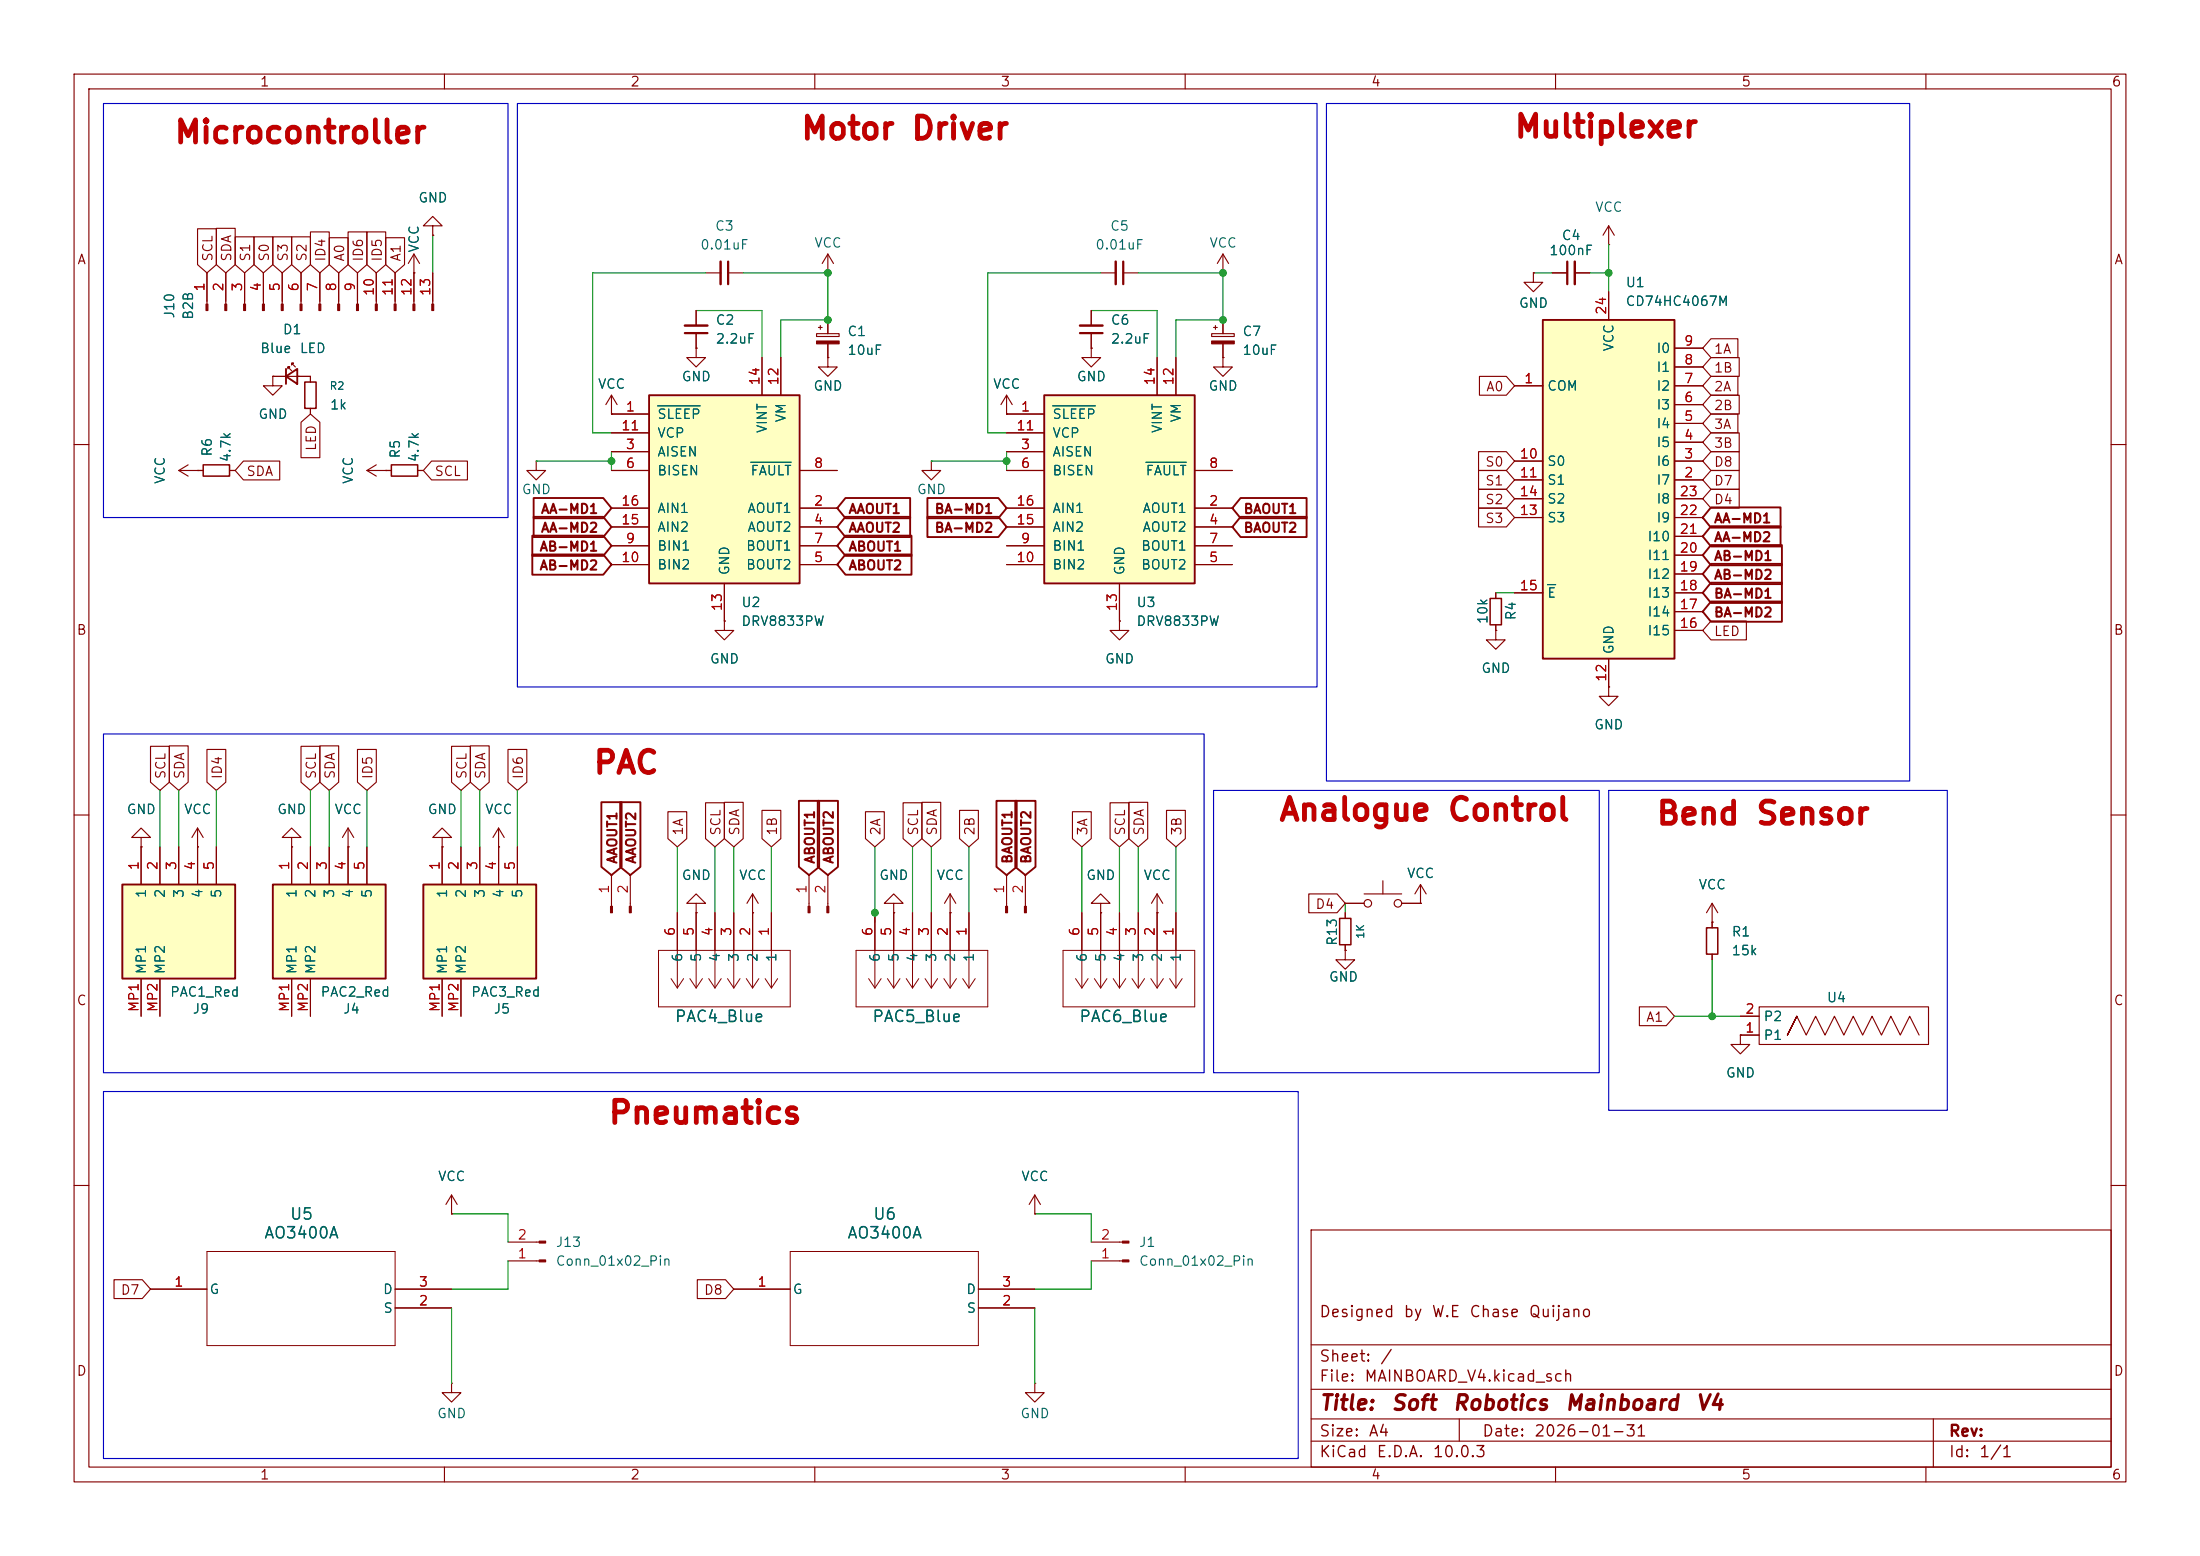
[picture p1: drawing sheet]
<svg xmlns="http://www.w3.org/2000/svg" width="297mm" height="210mm" viewBox="0 0 297 210" stroke-linecap="round" stroke-linejoin="round" font-family="sans-serif">
<g fill="none" stroke="#840000" stroke-width=".15">
<path d="M10 10h277v190h-277zM12 12h273v186h-273zM60 10v2M110 10v2M160 10v2M210 10v2M260 10v2M207 36.8v1.3h1.3l-1.3 1.3-1.3-1.3h1.3M207 36.8h.1M217.2 33h.1M217.2 30.5l-.8 1.3M217.2 30.5l.7 1.3"/>
<path d="M217.2 30.5v2.5M135.9 55.9h.1M135.9 53.3l-.8 1.3M135.9 53.3l.8 1.3M135.9 53.3v2.6M147.3 47v1.3h1.3l-1.3 1.2-1.3-1.2h1.3M147.3 47h.1M10 60h2M285 60h2M10 110h2M135.9 118.1v4.2M138.4 118.1v4.2"/>
<path d="M191.8 119.4l-.8 1.3M191.8 119.4l.7 1.3M191.8 119.4v2.5M285 110h2M91.4 123.2v5.1M94 123.2v5.1M96.5 123.2v5.1M99.1 123.2v5.1M101.6 123.2v5.1M104.1 123.2v5.1M118.1 123.2v5.1M120.6 121.9h1.3l-1.3-1.2-1.2 1.2h1.2v1.3"/>
<path d="M120.6 123.2h.1M120.6 123.2v5.1M123.2 123.2v5.1M125.7 123.2v5.1M128.3 123.2h.1M128.3 120.7l-.8 1.2M128.3 120.7l.7 1.2M128.3 120.7v7.6M130.8 123.2v5.1M148.6 121.9h1.3l-1.3-1.2-1.3 1.2h1.3v1.3M148.6 123.2h.1M156.2 123.2h.1"/>
<path d="M156.2 120.7l-.8 1.2M156.2 120.7l.8 1.2M156.2 120.7v2.5M181.6 123.2v.8M181.6 127.5v.8M191.8 121.9h.1M231.1 124.5h.1M231.1 121.9l-.7 1.3M231.1 121.9l.8 1.3M231.1 121.9v3.3M231.1 128.8v.7M234.9 139.7v1.3h1.3l-1.3 1.2-1.2-1.2h1.2"/>
<path d="M234.9 139.7h.1M234.9 139.7h2.6M234.9 137.2h2.6M237.5 135.9h22.8v5.1h-22.8zM241.3 139.7l1.3-2.5-1.3 2.5 1.3-2.5 1.2 2.5 1.3-2.5 1.3 2.5 1.2-2.5 1.3 2.5 1.3-2.5 1.3 2.5 1.2-2.5 1.3 2.5 1.3-2.5 1.2 2.5 1.3-2.5 1.3 2.5M10 160h2M68.6 170.2h4.2M68.6 167.6h4.2M177 166h108v32h-108zM285 160h2M60 198v2M110 198v2"/>
<path d="M160 198v2M177 194.5h108M177 191.5h108M177 187.5h108M177 181.5h108M197 191.5v3M210 198v2M260 198v2M261 191.5v6.5"/>
</g>
<path d="M180.8 124h1.6v3.5h-1.6zM230.4 125.2h1.5v3.6h-1.5z" fill="none" stroke="#840000" stroke-width=".2"/>
<g fill="#840000" stroke="#840000" stroke-width=".15">
<path d="M135.8 122.3h.2v.9h-.2z"/>
<path d="M138.3 122.3h.3v.9h-.3z"/>
<path d="M72.8 170.1h.9v.2h-.9z"/>
<path d="M72.8 167.5h.9v.3h-.9z"/>
</g>
<g fill="none" stroke="#840000" stroke-width=".14">
<path d="M88.9 128.3h17.8v7.6h-17.8zM90.6 132.1l.8 1.3M91.4 128.3v5.1M92.3 132.1l-.9 1.3M93.1 132.1l.9 1.3M94 128.3v5.1M94.8 132.1l-.8 1.3M95.7 132.1l.8 1.3M96.5 128.3v5.1M97.4 132.1l-.9 1.3M98.2 132.1l.9 1.3M99.1 128.3v5.1"/>
<path d="M99.9 132.1l-.8 1.3M100.8 132.1l.8 1.3M101.6 128.3v5.1M102.4 132.1l-.8 1.3M103.3 132.1l.8 1.3M104.1 128.3v5.1M105 132.1l-.9 1.3M115.6 128.3h17.7v7.6h-17.7zM117.3 132.1l.8 1.3M118.1 128.3v5.1M119 132.1l-.9 1.3M119.8 132.1l.8 1.3"/>
<path d="M120.6 128.3v5.1M121.5 132.1l-.9 1.3M122.3 132.1l.9 1.3M123.2 128.3v5.1M124 132.1l-.8 1.3M124.9 132.1l.8 1.3M125.7 128.3v5.1M126.6 132.1l-.9 1.3M127.4 132.1l.9 1.3M128.3 128.3v5.1M129.1 132.1l-.8 1.3M130 132.1l.8 1.3"/>
<path d="M130.8 128.3v5.1M131.7 132.1l-.9 1.3"/>
</g>
<path d="M208.3 43.2h17.8v45.7h-17.8z" fill="#ffffc2"/>
<path d="M38.6 50.8l1.5-1v2zM38.6 49.8v2M208.3 43.2h17.8v45.7h-17.8z" fill="none" stroke="#840000" stroke-width=".25"/>
<g fill="none" stroke="#840000" stroke-width=".15">
<path d="M27.9 36.8v4.2M30.5 36.8v4.2M33 36.8v4.2M35.6 36.8v4.2M38.1 36.8v4.2M40.6 36.8v4.2M43.2 36.8v4.2M45.7 36.8v4.2M48.3 36.8v4.2M50.8 36.8v4.2M53.3 36.8v4.2M55.9 36.8h.1"/>
<path d="M55.9 34.3v6.7M55.9 34.3l-.8 1.3M55.9 34.3l.7 1.3M58.4 36.8v4.2M209.5 36.8h2.1M212.6 36.8h2M217.2 39.4v3.8M36.8 50.8v1.3h1.3l-1.3 1.2-1.2-1.2h1.2M36.8 50.8h.1M36.8 50.8h5.1v.8M38.9 49.8v-.3h.2h-.2l.5 .5M39.4 49.3v-.3h.2h-.2l.5 .5"/>
<path d="M41.9 55.1v.8M82.5 55.9h.1M82.5 53.3v2.6M82.5 53.3l-.7 1.3M82.5 53.3l.8 1.3M204.5 52.1h3.8M226.1 52.1h3.8M226.1 59.7h3.8M226.1 57.2h3.8M226.1 54.6h3.8M226.1 49.5h3.8M226.1 47h3.8"/>
<path d="M204.5 64.8h3.8M204.5 62.2h3.8M204.5 69.9h3.8M204.5 67.3h3.8M226.1 64.8h3.8M226.1 62.2h3.8M226.1 69.9h3.8M226.1 67.3h3.8M226.1 77.5h3.8M226.1 74.9h3.8M226.1 72.4h3.8M204.5 80h3.8"/>
<path d="M217.2 88.9v3.8M226.1 80h3.8M226.1 85.1h3.8M226.1 82.6h3.8M47 114.3h.1M47 111.8l-.8 1.2M47 111.8l.8 1.2M47 111.8v2.5M82.5 118.1v4.2M85.1 118.1v4.2M109.2 118.1v4.2M111.8 118.1v4.2"/>
<path d="M94 121.9h1.2l-1.2-1.2-1.3 1.2h1.3v1.3M94 123.2h.1M101.6 123.2h.1M101.6 120.7l-.8 1.2M101.6 120.7l.8 1.2M101.6 120.7v2.5"/>
</g>
<path d="M208.9 78.9h1.1" fill="none" stroke="#006464" stroke-width=".15"/>
<g fill="#840000" stroke="#840000" stroke-width=".15">
<path d="M82.4 122.3h.3v.9h-.3z"/>
<path d="M85 122.3h.2v.9h-.2z"/>
<path d="M109.1 122.3h.2v.9h-.2z"/>
<path d="M111.6 122.3h.3v.9h-.3z"/>
<path d="M27.8 41h.3v.9h-.3z"/>
<path d="M30.4 41h.2v.9h-.2z"/>
<path d="M32.9 41h.2v.9h-.2z"/>
<path d="M35.4 41h.3v.9h-.3z"/>
<path d="M38 41h.2v.9h-.2z"/>
<path d="M40.5 41h.3v.9h-.3z"/>
<path d="M43.1 41h.2v.9h-.2z"/>
<path d="M45.6 41h.2v.9h-.2z"/>
<path d="M48.1 41h.3v.9h-.3z"/>
<path d="M50.7 41h.2v.9h-.2z"/>
<path d="M53.2 41h.3v.9h-.3z"/>
<path d="M55.8 41h.2v.9h-.2z"/>
<path d="M58.3 41h.2v.9h-.2z"/>
</g>
<path d="M41.1 51.6h1.6v3.5h-1.6z" fill="none" stroke="#840000" stroke-width=".2"/>
<path d="M211.6 35.3v3.1" fill="none" stroke="#840000" stroke-width=".3"/>
<path d="M212.6 35.3v3.1" fill="none" stroke="#840000" stroke-width=".33"/>
<path d="M87.6 53.3h20.3v25.4h-20.3z" fill="#ffffc2"/>
<path d="M87.6 53.3h20.3v25.4h-20.3z" fill="none" stroke="#840000" stroke-width=".25"/>
<g fill="none" stroke="#840000" stroke-width=".15">
<path d="M58.4 30.5h1.3l-1.3-1.3-1.3 1.3h1.3v1.3M58.4 31.8h.1M95.2 36.8h2.1M98.3 36.8h2M82.5 55.9h5.1M82.5 58.4h5.1M94 47v1.3h1.2l-1.2 1.2-1.3-1.2h1.3M94 47h.1M94 41.9v2M94 45v2M102.9 48.3v5M105.4 48.3v5"/>
<path d="M49.5 63.5h2.6M49.5 63.5l1.3 .8M50.8 62.7l-1.3 .8M52.1 63.5h.1M72.4 62.2v1.3h1.3l-1.3 1.3-1.3-1.3h1.3M72.4 62.2h.1M82.5 68.6h5.1M82.5 61h5.1M82.5 71.1h5.1M82.5 76.2h5.1M82.5 63.5h5.1M82.5 73.7h5.1"/>
<path d="M97.8 78.7v5.1M107.9 68.6h5.1M107.9 71.1h5.1M107.9 76.2h5.1M107.9 63.5h5.1M107.9 73.7h5.1M125.7 62.2v1.3h1.3l-1.3 1.3-1.2-1.3h1.2M125.7 62.2h.1M97.8 83.8v1.3h1.3l-1.3 1.3-1.3-1.3h1.3M97.8 83.8h.1M19 113h1.3l-1.3-1.2-1.2 1.2h1.2v1.3M19 114.3h.1"/>
<path d="M26.7 114.3h.1M26.7 111.8l-.8 1.2M26.7 111.8l.7 1.2M26.7 111.8v2.5M39.4 113h1.2l-1.2-1.2-1.3 1.2h1.3v1.3M39.4 114.3h.1M99.1 174h7.6M132.1 174h7.6M132.1 176.5h7.6M139.7 163.8h.1M139.7 161.3l-.8 1.3M139.7 161.3l.8 1.3"/>
<path d="M139.7 161.3v2.5"/>
</g>
<path d="M88.8 54.8h5.7M101.4 62.4h5.4" fill="none" stroke="#006464" stroke-width=".15"/>
<path d="M106.7 168.9h25.4v12.7h-25.4z" fill="none" stroke="#840000" stroke-width=".14"/>
<path d="M98.3 35.3v3.1M92.5 45h3" fill="none" stroke="#840000" stroke-width=".3"/>
<path d="M97.3 35.3v3.1M92.5 43.9h3" fill="none" stroke="#840000" stroke-width=".33"/>
<path d="M16.5 119.4h15.2v12.7h-15.2z" fill="#ffffc2"/>
<path d="M16.5 119.4h15.2v12.7h-15.2z" fill="none" stroke="#840000" stroke-width=".25"/>
<path d="M19 114.3v5.1M21.6 114.3v5.1M24.1 114.3v5.1M26.7 114.3v5.1M29.2 114.3v5.1M19 132.1v5.1M21.6 132.1v5.1" fill="none" stroke="#840000" stroke-width=".15"/>
<path d="M36.8 119.4h15.3v12.7h-15.3z" fill="#ffffc2"/>
<path d="M36.8 119.4h15.3v12.7h-15.3z" fill="none" stroke="#840000" stroke-width=".25"/>
<g fill="none" stroke="#840000" stroke-width=".15">
<path d="M165.1 36.8h.1M165.1 34.3l-.8 1.3M165.1 34.3l.8 1.3M165.1 34.3v2.5M163.6 45h3v.4h-3zM163.8 44.2h.5M164.1 43.9v.6M165.1 48.3v1.2h1.3l-1.3 1.3-1.3-1.3h1.3M165.1 48.3h.1M165.1 43.2v1.8M165.1 46.4v1.9M24.1 63.5h3.3"/>
<path d="M24.1 63.5l1.3 .8M25.4 62.7l-1.3 .8M26.7 63.5h.1M31 63.5h.7M52.1 63.5h.7M56.4 63.5h.7M151.1 83.8v1.3h1.3l-1.3 1.3-1.2-1.3h1.2M151.1 83.8h.1M39.4 114.3v5.1M41.9 114.3v5.1M44.4 114.3v5.1M47 114.3v5.1"/>
<path d="M49.5 114.3v5.1M39.4 132.1v5.1M41.9 132.1v5.1"/>
</g>
<path d="M27.4 62.7h3.6v1.6h-3.6zM52.8 62.7h3.6v1.6h-3.6z" fill="none" stroke="#840000" stroke-width=".2"/>
<path d="M163.6 46h3v.4h-3z" fill="#840000" stroke="#840000" stroke-width=".15"/>
<path d="M141 53.3h20.3v25.4h-20.3z" fill="#ffffc2"/>
<path d="M141 53.3h20.3v25.4h-20.3z" fill="none" stroke="#840000" stroke-width=".25"/>
<g fill="none" stroke="#840000" stroke-width=".15">
<path d="M135.9 55.9h5.1M135.9 58.4h5.1M156.2 48.3v5M158.7 48.3v5M135.9 68.6h5.1M135.9 61h5.1M135.9 71.1h5.1M135.9 76.2h5.1M135.9 63.5h5.1M135.9 73.7h5.1M151.1 78.7v5.1M161.3 68.6h5.1"/>
<path d="M161.3 71.1h5.1M161.3 76.2h5.1M161.3 63.5h5.1M161.3 73.7h5.1M59.7 113h1.3l-1.3-1.2-1.3 1.2h1.3v1.3M59.7 114.3h.1M146 123.2v5.1M148.6 123.2v5.1M151.1 123.2v5.1M153.7 123.2v5.1M156.2 123.2v5.1M158.7 123.2v5.1"/>
<path d="M147.3 170.2h4.2M147.3 167.6h4.2M139.7 186.7v1.3h1.3l-1.3 1.2-1.3-1.2h1.3M139.7 186.7h.1"/>
</g>
<path d="M142.1 54.8h5.8M154.7 62.4h5.4" fill="none" stroke="#006464" stroke-width=".15"/>
<g fill="#840000" stroke="#840000" stroke-width=".15">
<path d="M151.5 170.1h.9v.2h-.9z"/>
<path d="M151.5 167.5h.9v.3h-.9z"/>
</g>
<g fill="none" stroke="#840000" stroke-width=".14">
<path d="M143.5 128.3h17.8v7.6h-17.8zM145.2 132.1l.8 1.3M146 128.3v5.1M146.9 132.1l-.9 1.3M147.7 132.1l.9 1.3M148.6 128.3v5.1M149.4 132.1l-.8 1.3M150.3 132.1l.8 1.3M151.1 128.3v5.1M152 132.1l-.9 1.3M152.8 132.1l.9 1.3M153.7 128.3v5.1"/>
<path d="M154.5 132.1l-.8 1.3M155.4 132.1l.8 1.3M156.2 128.3v5.1M157.1 132.1l-.9 1.3M157.9 132.1l.8 1.3M158.7 128.3v5.1M159.6 132.1l-.9 1.3"/>
</g>
<path d="M57.1 119.4h15.3v12.7h-15.3z" fill="#ffffc2"/>
<g fill="none" stroke="#840000" stroke-width=".25">
<path d="M71.9 74.8h9.5l1.1 1.4-1.1 1.4h-9.5zM71.9 72.3h9.5l1.1 1.4-1.1 1.3h-9.5zM72 67.2h9.4l1.1 1.4-1.1 1.3h-9.4zM72 69.8h9.4l1.1 1.3-1.1 1.4h-9.4zM114.1 74.8h9v2.8h-9l-1.1-1.4zM114.1 67.2h8.8v2.7h-8.8l-1.1-1.3zM114.1 72.3h9v2.7h-9l-1.1-1.3zM114.1 69.8h8.8v2.7h-8.8l-1.1-1.4zM125.2 69.8h9.6l1.1 1.3-1.1 1.4h-9.6zM125.2 67.2h9.6l1.1 1.4-1.1 1.3h-9.6zM167.5 67.2h8.9v2.7h-8.9l-1.1-1.3zM167.5 69.8h8.9v2.7h-8.9l-1.1-1.4z"/>
<path d="M231 71h9.4v2.8h-9.4l-1.1-1.4zM231 78.6h9.6v2.8h-9.6l-1.1-1.4zM231 68.5h9.4v2.7h-9.4l-1.1-1.3zM231 76.1h9.6v2.7h-9.6l-1.1-1.3zM231 73.6h9.6v2.7h-9.6l-1.1-1.4zM231 81.2h9.6v2.7h-9.6l-1.1-1.3zM57.1 119.4h15.3v12.7h-15.3zM81.2 108.3h2.7v8.7l-1.4 1.1-1.3-1.1zM83.7 108.3h2.8v8.7l-1.4 1.1-1.4-1.1zM107.9 108.1h2.7v8.9l-1.4 1.1-1.3-1.1zM110.4 108.1h2.7v8.9l-1.3 1.1-1.4-1.1zM134.5 108.1h2.8v8.9l-1.4 1.1-1.4-1.1z"/>
<path d="M137.1 108.1h2.7v8.9l-1.4 1.1-1.3-1.1z"/>
</g>
<g fill="none" stroke="#840000" stroke-width=".15">
<path d="M26.7 30.9h2.5v4.8l-1.3 1.1-1.2-1.1zM27.9 36.8v3.8M29.2 30.8h2.6v4.9l-1.3 1.1-1.3-1.1zM30.5 36.8v3.8M31.7 32h2.6v3.7l-1.3 1.1-1.3-1.1zM33 36.8v3.8M34.3 32h2.5v3.7l-1.2 1.1-1.3-1.1zM35.6 36.8v3.8M36.8 32h2.6v3.7l-1.3 1.1-1.3-1.1zM38.1 36.8v3.8M39.4 32h2.5v3.7l-1.3 1.1-1.2-1.1zM40.6 36.8v3.8"/>
<path d="M41.9 31.3h2.6v4.4l-1.3 1.1-1.3-1.1zM43.2 36.8v3.8M44.4 32.1h2.6v3.6l-1.3 1.1-1.3-1.1zM45.7 36.8v3.8M47 31.3h2.5v4.4l-1.2 1.1-1.3-1.1zM48.3 36.8v3.8M49.5 31.3h2.6v4.4l-1.3 1.1-1.3-1.1zM50.8 36.8v3.8M52.1 32.1h2.5v3.6l-1.3 1.1-1.2-1.1zM53.3 36.8v3.8M55.9 36.8h.1M55.9 36.8v3.8"/>
<path d="M58.4 31.8h.1M58.4 36.8v3.8M111.8 36.8h.1M111.8 34.3l-.8 1.3M111.8 34.3l.7 1.3M111.8 34.3v2.5M148.6 36.8h2M151.6 36.8h2.1M207 36.8h.1M209.5 36.8h2.1M212.6 36.8h2M217.2 39.4v3.8"/>
<path d="M36.8 50.8h.1M36.8 50.8h1.8M40.1 50.8h1.8v.8M40.6 57l1.3-1.1 1.3 1.1v4.8h-2.6zM41.9 55.1v.8M82.5 55.9h.1M82.5 55.9h5.1M82.5 58.4h5.1M94 47h.1M94 41.9v2M94 45v2M102.9 48.3v5"/>
<path d="M105.4 48.3v5M110.2 45h3.1v.4h-3.1zM110.5 44.2h.5M110.7 43.9v.6M111.8 48.3v1.2h1.2l-1.2 1.3-1.3-1.3h1.3M111.8 48.3h.1M111.8 43.2v1.8M111.8 46.4v1.9M135.9 55.9h.1M135.9 55.9h5.1M135.9 58.4h5.1M147.3 47h.1"/>
<path d="M147.3 41.9v2M147.3 45v2M156.2 48.3v5M158.7 48.3v5M165.1 48.3h.1M165.1 43.2v1.8M165.1 46.4v1.9M199.7 50.8h3.7l1.1 1.3-1.1 1.2h-3.7zM204.5 52.1h3.8M226.1 52.1h3.8M226.1 59.7h3.8M226.1 57.2h3.8"/>
<path d="M226.1 54.6h3.8M226.1 49.5h3.8M226.1 47h3.8M231 58.4h3.8v2.6h-3.8l-1.1-1.3zM231 55.9h3.6v2.5h-3.6l-1.1-1.2zM231 53.3h3.8v2.6h-3.8l-1.1-1.3zM231 50.8h3.6v2.5h-3.6l-1.1-1.2zM231 45.7h3.6v2.6h-3.6l-1.1-1.3zM231 48.3h3.8v2.5h-3.8l-1.1-1.3zM26.7 63.5h.1M26.7 63.5h.7M31 63.5h.7"/>
<path d="M32.9 62.2h4.9v2.6h-4.9l-1.2-1.3zM52.1 63.5h.1M52.1 63.5h.7M56.4 63.5h.7M58.3 62.2h4.8v2.6h-4.8l-1.2-1.3zM82.5 68.6h5.1M82.5 61h5.1M82.5 71.1h5.1M82.5 76.2h5.1M82.5 63.5h5.1M82.5 73.7h5.1M97.8 78.7v5.1"/>
<path d="M107.9 68.6h5.1M107.9 71.1h5.1M107.9 76.2h5.1M107.9 63.5h5.1M107.9 73.7h5.1M135.9 68.6h5.1M135.9 61h5.1M135.9 71.1h5.1M135.9 76.2h5.1M135.9 63.5h5.1M135.9 73.7h5.1M151.1 78.7v5.1"/>
<path d="M161.3 68.6h5.1M161.3 71.1h5.1M161.3 76.2h5.1M161.3 63.5h5.1M161.3 73.7h5.1M199.6 68.6h3.8l1.1 1.3-1.1 1.2h-3.8zM199.6 63.5h3.8l1.1 1.3-1.1 1.2h-3.8zM199.6 66h3.8l1.1 1.3-1.1 1.3h-3.8zM199.6 61h3.8l1.1 1.2-1.1 1.3h-3.8zM204.5 64.8h3.8M204.5 62.2h3.8M204.5 69.9h3.8"/>
<path d="M204.5 67.3h3.8M226.1 64.8h3.8M226.1 62.2h3.8M226.1 69.9h3.8M226.1 67.3h3.8M226.1 77.5h3.8M226.1 74.9h3.8M226.1 72.4h3.8M231 61h3.8v2.5h-3.8l-1.1-1.3zM231 66h3.8v2.6h-3.8l-1.1-1.3zM231 63.5h3.8v2.5h-3.8l-1.1-1.2zM97.8 83.8h.1"/>
<path d="M151.1 83.8h.1M201.9 85.1v1.3h1.3l-1.3 1.2-1.2-1.2h1.2M201.9 85.1h.1M201.9 80v.8M201.9 84.3v.8M204.5 80h3.8M217.2 92.7v1.3h1.2l-1.2 1.3-1.3-1.3h1.3M217.2 92.7h.1M217.2 88.9v3.8M226.1 80h3.8M226.1 85.1h3.8M226.1 82.6h3.8"/>
<path d="M231 83.8h4.8v2.6h-4.8l-1.1-1.3zM19 114.3h.1M19 114.3v5.1M20.3 100.7h2.6v4.9l-1.3 1.1-1.3-1.1zM21.6 114.3v5.1M22.9 100.7h2.5v4.9l-1.3 1.1-1.2-1.1zM24.1 114.3v5.1M26.7 114.3h.1M26.7 114.3v5.1M27.9 101.2h2.6v4.4l-1.3 1.1-1.3-1.1zM29.2 114.3v5.1M39.4 114.3h.1"/>
<path d="M39.4 114.3v5.1M40.6 100.7h2.6v4.9l-1.3 1.1-1.3-1.1zM41.9 114.3v5.1M43.2 100.7h2.5v4.9l-1.3 1.1-1.2-1.1zM44.4 114.3v5.1M47 114.3h.1M47 114.3v5.1M48.3 101.2h2.5v4.4l-1.3 1.1-1.2-1.1zM49.5 114.3v5.1M59.7 114.3h.1M59.7 114.3v5.1M61 100.7h2.5v4.9l-1.3 1.1-1.2-1.1z"/>
<path d="M62.2 114.3v5.1M63.5 100.7h2.5v4.9l-1.2 1.1-1.3-1.1zM64.8 114.3v5.1M67.3 114.3h.1M67.3 111.8v7.6M67.3 111.8l-.8 1.2M67.3 111.8l.8 1.2M68.6 101.2h2.5v4.4l-1.3 1.1-1.2-1.1zM69.8 114.3v5.1M90.2 109.6h2.5v3.6l-1.3 1.1-1.2-1.1zM95.2 108.3h2.6v4.9l-1.3 1.1-1.3-1.1zM97.8 108.3h2.5v4.9l-1.2 1.1-1.3-1.1z"/>
<path d="M102.9 109.4h2.5v3.8l-1.3 1.1-1.2-1.1zM116.8 109.6h2.6v3.6l-1.3 1.1-1.3-1.1zM121.9 108.3h2.6v4.9l-1.3 1.1-1.3-1.1zM124.5 108.3h2.5v4.9l-1.3 1.1-1.2-1.1zM129.5 109.4h2.6v3.8l-1.3 1.1-1.3-1.1zM144.8 109.6h2.5v3.6l-1.3 1.1-1.2-1.1zM149.9 108.3h2.5v4.9l-1.3 1.1-1.2-1.1zM152.4 108.3h2.5v4.9l-1.2 1.1-1.3-1.1zM157.5 109.4h2.5v3.8l-1.3 1.1-1.2-1.1zM186.7 118.9v1.8M19 132.1v5.1M21.6 132.1v5.1"/>
<path d="M39.4 132.1v5.1M41.9 132.1v5.1M59.7 132.1v5.1M62.2 132.1v5.1M91.4 123.2v5.1M94 123.2h.1M94 123.2v5.1M96.5 123.2v5.1M99.1 123.2v5.1M101.6 123.2h.1M101.6 123.2v5.1M104.1 123.2v5.1"/>
<path d="M118.1 123.2v5.1M120.6 123.2h.1M120.6 123.2v5.1M123.2 123.2v5.1M125.7 123.2v5.1M128.3 123.2h.1M128.3 123.2v5.1M130.8 123.2v5.1M146 123.2v5.1M148.6 123.2h.1M148.6 123.2v5.1M151.1 123.2v5.1"/>
<path d="M153.7 123.2v5.1M156.2 123.2h.1M156.2 123.2v5.1M158.7 123.2v5.1M176.7 120.6h3.8l1.1 1.3-1.1 1.3h-3.8zM181.6 128.3v1.2h1.3l-1.3 1.3-1.3-1.3h1.3M181.6 128.3h.1M181.6 121.9h2.5M181.6 123.2v.8M181.6 127.5v.8M184.1 120.7h5.1M189.2 121.9h2.6"/>
<path d="M191.8 121.9h.1M221.3 135.9h3.6l1.2 1.3-1.2 1.2h-3.6zM231.1 124.5h.1M231.1 124.5v.7M231.1 128.8v.7M234.9 139.7h.1M234.9 139.7h2.6M234.9 137.2h2.6M15.4 172.7h3.8l1.1 1.3-1.1 1.3h-3.8zM20.3 174h7.6M53.3 174h7.7M53.3 176.5h7.7"/>
<path d="M61 163.8h.1M61 161.3l-.8 1.3M61 161.3l.7 1.3M61 161.3v2.5M94.1 172.7h3.8l1.2 1.3-1.2 1.3h-3.8zM99.1 174h7.6M132.1 174h7.6M132.1 176.5h7.6M139.7 163.8h.1M61 186.7v1.3h1.2l-1.2 1.2-1.3-1.2h1.3M61 186.7h.1"/>
<circle cx="184.7" cy="121.9" r=".51"/>
<circle cx="188.7" cy="121.9" r=".51"/>
</g>
<path d="M151.6 35.3v3.1M145.8 45h3" fill="none" stroke="#840000" stroke-width=".3"/>
<path d="M150.6 35.3v3.1M145.8 43.9h3" fill="none" stroke="#840000" stroke-width=".33"/>
<path d="M27.9 168.9h25.4v12.7h-25.4z" fill="none" stroke="#840000" stroke-width=".14"/>
<path d="M201.2 80.8h1.5v3.5h-1.5z" fill="none" stroke="#840000" stroke-width=".2"/>
<path d="M110.2 46h3.1v.4h-3.1z" fill="#840000" stroke="#840000" stroke-width=".15"/>
<g fill="none" stroke="#009600" stroke-width=".15">
<path d="M58.4 31.8v5M95.2 36.8h-15.2v21.6h2.5M100.3 36.8h11.5v6.4h-6.4v5.1M148.6 36.8h-15.3v21.6h2.6M153.7 36.8h11.4v6.4h-6.4v5.1M207 36.8h2.5M214.6 36.8h2.6M217.2 33v6.4M94 41.9h8.9v6.4M147.3 41.9h8.9v6.4M72.4 62.2h10.1M82.5 61v2.5"/>
<path d="M125.7 62.2h10.2M135.9 61v2.5M201.9 80h2.6M21.6 106.7v7.6M24.1 106.7v7.6M29.2 106.7v7.6M41.9 106.7v7.6M44.4 106.7v7.6M49.5 106.7v7.6M62.2 106.7v7.6M64.8 106.7v7.6M69.8 106.7v7.6"/>
<path d="M91.4 114.3v8.9M96.5 114.3v8.9M99.1 114.3v8.9M104.1 114.3v8.9M118.1 114.3v10.2M123.2 114.3v8.9M125.7 114.3v8.9M130.8 114.3v8.9M146 114.3v8.9M151.1 114.3v8.9M153.7 114.3v8.9M158.7 114.3v8.9"/>
<path d="M181.6 121.9v1.3M226.1 137.2h8.8M231.1 129.5v7.7M61 163.8h7.6v3.8M61 176.5v10.2M68.6 170.2v3.8h-7.6M139.7 163.8h7.6v3.8M139.7 176.5v10.2M147.3 170.2v3.8h-7.6"/>
</g>
<path d="M14 14h54.6v55.9h-54.6zM69.8 14h108v78.7h-108zM179.1 14h78.7v91.4h-78.7zM14 99.1h148.6v45.7h-148.6zM163.8 106.7h52.1v38.1h-52.1zM217.2 106.7h45.7v43.2h-45.7zM14 147.3h161.3v49.6h-161.3z" fill="none" stroke="#0000c2" stroke-width=".15"/>
<path d="M88.8 54.8h5.7M142.1 54.8h5.8M101.4 62.4h5.4M154.7 62.4h5.4M208.9 78.9h1.1" fill="none" stroke="#006464" stroke-width=".15"/>
<g fill="#009600" stroke="#009600" stroke-width=".14">
<circle cx="165.1" cy="36.8" r=".46"/>
<circle cx="165.1" cy="43.2" r=".46"/>
<circle cx="217.2" cy="36.8" r=".46"/>
<circle cx="82.5" cy="62.2" r=".46"/>
<circle cx="111.8" cy="36.8" r=".46"/>
<circle cx="135.9" cy="62.2" r=".46"/>
<circle cx="111.8" cy="43.2" r=".46"/>
<circle cx="118.1" cy="123.2" r=".46"/>
<circle cx="231.1" cy="137.2" r=".46"/>
</g>
<g font-size="3" fill="#c20000">
<text x="23.4" y="20.1">Microcontroller</text>
<text x="108" y="19.6">Motor Driver</text>
<text x="204.3" y="19.3">Multiplexer</text>
<text x="80" y="105.2">PAC</text>
<text x="172.5" y="111.5">Analogue Control</text>
<text x="223.4" y="112">Bend Sensor</text>
<text x="82" y="152.4">Pneumatics</text>
</g>
<g font-size="2" fill="#840000">
<text x="178" y="190.8">Title:</text>
<text x="187.7" y="190.8">Soft</text>
<text x="196" y="190.8">Robotics</text>
<text x="211.2" y="190.8">Mainboard</text>
<text x="228.8" y="190.8">V4</text>
</g>
<g font-size="1.5" fill="#006464">
<text x="91" y="138.3">PAC4_Blue</text>
<text x="117.7" y="138.3">PAC5_Blue</text>
<text x="145.6" y="138.3">PAC6_Blue</text>
<text x="35.6" y="167.5">AO3400A</text>
<text x="39" y="165">U5</text>
<text x="114.3" y="167.5">AO3400A</text>
<text x="117.8" y="165">U6</text>
</g>
<g font-size="1.5" fill="#840000">
<text x="178" y="178.2">Designed</text>
<text x="189.4" y="178.2">by</text>
<text x="193.2" y="178.2">W.E</text>
<text x="198.3" y="178.2">Chase</text>
<text x="206.3" y="178.2">Quijano</text>
<text x="178" y="184.2">Sheet:</text>
<text x="186.2" y="184.2">/</text>
<text x="178" y="186.9">File:</text>
<text x="184.1" y="186.9">MAINBOARD_V4.kicad_sch</text>
<text x="178" y="197.1">KiCad</text>
<text x="178" y="194.3">Size:</text>
<text x="184.7" y="194.3">A4</text>
<text x="185.7" y="197.1">E.D.A.</text>
<text x="193.3" y="197.1">10.0.3</text>
<text x="200" y="194.3">Date:</text>
<text x="207" y="194.3">2026-01-31</text>
<text x="263" y="194.3">Rev:</text>
<text x="263" y="197.1">Id:</text>
<text x="267.1" y="197.1">1/1</text>
</g>
<g font-size="1.3" fill="#840000">
<text x="35" y="12">1</text>
<text x="85" y="12">2</text>
<text x="135" y="12">3</text>
<text x="185" y="12">4</text>
<text x="235" y="12">5</text>
<text x="285" y="12">6</text>
<text x="10.3" y="36">A</text>
<text x="29" y="35.4" transform="rotate(-90 29 35.4)">SCL</text>
<text x="31.5" y="35.4" transform="rotate(-90 31.5 35.4)">SDA</text>
<text x="34.1" y="35.4" transform="rotate(-90 34.1 35.4)">S1</text>
<text x="36.6" y="35.4" transform="rotate(-90 36.6 35.4)">S0</text>
<text x="39.2" y="35.4" transform="rotate(-90 39.2 35.4)">S3</text>
<text x="41.7" y="35.4" transform="rotate(-90 41.7 35.4)">S2</text>
<text x="44.2" y="35.4" transform="rotate(-90 44.2 35.4)">ID4</text>
<text x="46.8" y="35.4" transform="rotate(-90 46.8 35.4)">A0</text>
<text x="49.3" y="35.4" transform="rotate(-90 49.3 35.4)">ID6</text>
<text x="51.9" y="35.4" transform="rotate(-90 51.9 35.4)">ID5</text>
<text x="54.4" y="35.4" transform="rotate(-90 54.4 35.4)">A1</text>
<text x="285.3" y="36">A</text>
<text x="200.5" y="53.1">A0</text>
<text x="231.3" y="53.1">2A</text>
<text x="231.3" y="48.1">1A</text>
<text x="231.3" y="50.6">1B</text>
<text x="231.3" y="58.2">3A</text>
<text x="231.3" y="55.7">2B</text>
<text x="33.2" y="64.6">SDA</text>
<text x="43" y="61" transform="rotate(-90 43 61)">LED</text>
<text x="58.6" y="64.6">SCL</text>
<text x="200.4" y="65.8">S1</text>
<text x="200.4" y="63.3">S0</text>
<text x="231.3" y="60.8">3B</text>
<text x="231.3" y="63.3">D8</text>
<text x="231.3" y="65.8">D7</text>
<text x="72.9" y="69.6">AA-MD1</text>
<text x="114.5" y="69.6">AAOUT1</text>
<text x="126.1" y="69.6">BA-MD1</text>
<text x="167.8" y="69.6">BAOUT1</text>
<text x="200.4" y="70.9">S3</text>
<text x="200.4" y="68.4">S2</text>
<text x="231.3" y="68.4">D4</text>
<text x="231.3" y="70.9">AA-MD1</text>
<text x="72.8" y="77.3">AB-MD2</text>
<text x="72.8" y="74.7">AB-MD1</text>
<text x="72.9" y="72.2">AA-MD2</text>
<text x="114.5" y="77.3">ABOUT2</text>
<text x="114.5" y="74.7">ABOUT1</text>
<text x="114.5" y="72.2">AAOUT2</text>
<text x="126.1" y="72.2">BA-MD2</text>
<text x="167.8" y="72.2">BAOUT2</text>
<text x="231.3" y="73.5">AA-MD2</text>
<text x="231.3" y="76">AB-MD1</text>
<text x="231.3" y="81.1">BA-MD1</text>
<text x="231.3" y="83.6">BA-MD2</text>
<text x="231.3" y="78.5">AB-MD2</text>
<text x="10.3" y="86">B</text>
<text x="231.3" y="86.2">LED</text>
<text x="285.3" y="86">B</text>
<text x="22.7" y="105.3" transform="rotate(-90 22.7 105.3)">SCL</text>
<text x="25.2" y="105.3" transform="rotate(-90 25.2 105.3)">SDA</text>
<text x="30.3" y="105.3" transform="rotate(-90 30.3 105.3)">ID4</text>
<text x="43" y="105.3" transform="rotate(-90 43 105.3)">SCL</text>
<text x="45.5" y="105.3" transform="rotate(-90 45.5 105.3)">SDA</text>
<text x="50.6" y="105.3" transform="rotate(-90 50.6 105.3)">ID5</text>
<text x="63.3" y="105.3" transform="rotate(-90 63.3 105.3)">SCL</text>
<text x="65.8" y="105.3" transform="rotate(-90 65.8 105.3)">SDA</text>
<text x="70.9" y="105.3" transform="rotate(-90 70.9 105.3)">ID6</text>
<text x="92.5" y="112.9" transform="rotate(-90 92.5 112.9)">1A</text>
<text x="97.6" y="112.9" transform="rotate(-90 97.6 112.9)">SCL</text>
<text x="100.1" y="112.9" transform="rotate(-90 100.1 112.9)">SDA</text>
<text x="105.2" y="112.9" transform="rotate(-90 105.2 112.9)">1B</text>
<text x="119.2" y="112.9" transform="rotate(-90 119.2 112.9)">2A</text>
<text x="124.3" y="112.9" transform="rotate(-90 124.3 112.9)">SCL</text>
<text x="126.8" y="112.9" transform="rotate(-90 126.8 112.9)">SDA</text>
<text x="131.9" y="112.9" transform="rotate(-90 131.9 112.9)">2B</text>
<text x="147.1" y="112.9" transform="rotate(-90 147.1 112.9)">3A</text>
<text x="152.2" y="112.9" transform="rotate(-90 152.2 112.9)">SCL</text>
<text x="154.7" y="112.9" transform="rotate(-90 154.7 112.9)">SDA</text>
<text x="159.8" y="112.9" transform="rotate(-90 159.8 112.9)">3B</text>
<text x="83.6" y="116.7" transform="rotate(-90 83.6 116.7)">AAOUT1</text>
<text x="86.2" y="116.7" transform="rotate(-90 86.2 116.7)">AAOUT2</text>
<text x="110.3" y="116.7" transform="rotate(-90 110.3 116.7)">ABOUT1</text>
<text x="112.8" y="116.7" transform="rotate(-90 112.8 116.7)">ABOUT2</text>
<text x="137" y="116.7" transform="rotate(-90 137 116.7)">BAOUT1</text>
<text x="139.5" y="116.7" transform="rotate(-90 139.5 116.7)">BAOUT2</text>
<text x="177.5" y="123">D4</text>
<text x="10.3" y="136">C</text>
<text x="285.3" y="136">C</text>
<text x="222.1" y="138.2">A1</text>
<text x="16.2" y="175.1">D7</text>
<text x="94.9" y="175.1">D8</text>
<text x="10.3" y="186">D</text>
<text x="285.3" y="186">D</text>
<text x="35" y="200">1</text>
<text x="85" y="200">2</text>
<text x="135" y="200">3</text>
<text x="185" y="200">4</text>
<text x="235" y="200">5</text>
<text x="285" y="200">6</text>
</g>
<g font-size="1.3" fill="#006464">
<text x="56.4" y="27.6">GND</text>
<text x="215.3" y="28.9">VCC</text>
<text x="56.9" y="34.2" transform="rotate(-90 56.9 34.2)">VCC</text>
<text x="94.4" y="34">0.01uF</text>
<text x="96.4" y="31.5">C3</text>
<text x="109.8" y="33.7">VCC</text>
<text x="147.8" y="34">0.01uF</text>
<text x="149.8" y="31.5">C5</text>
<text x="163.2" y="33.7">VCC</text>
<text x="209.1" y="34.8">100nF</text>
<text x="210.7" y="32.7">C4</text>
<text x="205" y="41.9">GND</text>
<text x="219.4" y="41.6">CD74HC4067M</text>
<text x="219.4" y="39.1">U1</text>
<text x="23.8" y="43.1" transform="rotate(-90 23.8 43.1)">J10</text>
<text x="26.4" y="43.3" transform="rotate(-90 26.4 43.3)">B2B</text>
<text x="35" y="48">Blue</text>
<text x="38.1" y="45.4">D1</text>
<text x="40.4" y="48">LED</text>
<text x="96.5" y="44.1">C2</text>
<text x="96.5" y="46.7">2.2uF</text>
<text x="114.3" y="45.7">C1</text>
<text x="149.9" y="44.1">C6</text>
<text x="149.9" y="46.7">2.2uF</text>
<text x="167.6" y="45.7">C7</text>
<text x="218.1" y="47.5" transform="rotate(-90 218.1 47.5)">VCC</text>
<text x="223.5" y="48">I0</text>
<text x="80.6" y="52.8">VCC</text>
<text x="91.9" y="51.8">GND</text>
<text x="109.7" y="53">GND</text>
<text x="114.3" y="48.2">10uF</text>
<text x="134" y="52.8">VCC</text>
<text x="145.3" y="51.8">GND</text>
<text x="163.1" y="53">GND</text>
<text x="167.6" y="48.2">10uF</text>
<text x="208.8" y="53">COM</text>
<text x="223.5" y="53">I2</text>
<text x="223.5" y="50.5">I1</text>
<text x="34.8" y="56.9">GND</text>
<text x="44.5" y="55.6">1k</text>
<text x="88.6" y="56.9">SLEEP</text>
<text x="88.6" y="59.4">VCP</text>
<text x="103.8" y="58.6" transform="rotate(-90 103.8 58.6)">VINT</text>
<text x="106.4" y="57.1" transform="rotate(-90 106.4 57.1)">VM</text>
<text x="142" y="56.9">SLEEP</text>
<text x="142" y="59.4">VCP</text>
<text x="157.2" y="58.6" transform="rotate(-90 157.2 58.6)">VINT</text>
<text x="159.7" y="57.1" transform="rotate(-90 159.7 57.1)">VM</text>
<text x="223.5" y="58.1">I4</text>
<text x="223.5" y="55.6">I3</text>
<text x="22.6" y="65.4" transform="rotate(-90 22.6 65.4)">VCC</text>
<text x="28.9" y="61.7" transform="rotate(-90 28.9 61.7)">R6</text>
<text x="31.5" y="62.5" transform="rotate(-90 31.5 62.5)">4.7k</text>
<text x="48" y="65.4" transform="rotate(-90 48 65.4)">VCC</text>
<text x="54.3" y="62" transform="rotate(-90 54.3 62)">R5</text>
<text x="56.9" y="62.5" transform="rotate(-90 56.9 62.5)">4.7k</text>
<text x="88.6" y="61.9">AISEN</text>
<text x="88.6" y="64.5">BISEN</text>
<text x="101.2" y="64.5">FAULT</text>
<text x="142" y="61.9">AISEN</text>
<text x="142" y="64.5">BISEN</text>
<text x="154.6" y="64.5">FAULT</text>
<text x="208.8" y="63.2">S0</text>
<text x="208.8" y="65.7">S1</text>
<text x="223.5" y="65.7">I7</text>
<text x="223.5" y="63.2">I6</text>
<text x="223.5" y="60.7">I5</text>
<text x="70.4" y="67">GND</text>
<text x="88.6" y="69.6">AIN1</text>
<text x="100.8" y="69.6">AOUT1</text>
<text x="123.7" y="67">GND</text>
<text x="142" y="69.6">AIN1</text>
<text x="154.1" y="69.6">AOUT1</text>
<text x="208.8" y="70.8">S3</text>
<text x="208.8" y="68.3">S2</text>
<text x="223.5" y="70.8">I9</text>
<text x="223.5" y="68.3">I8</text>
<text x="88.6" y="74.6">BIN1</text>
<text x="88.6" y="77.2">BIN2</text>
<text x="88.6" y="72.1">AIN2</text>
<text x="98.8" y="77.7" transform="rotate(-90 98.8 77.7)">GND</text>
<text x="100.6" y="77.2">BOUT2</text>
<text x="100.6" y="74.6">BOUT1</text>
<text x="100.8" y="72.1">AOUT2</text>
<text x="142" y="74.6">BIN1</text>
<text x="142" y="77.2">BIN2</text>
<text x="142" y="72.1">AIN2</text>
<text x="152.1" y="77.7" transform="rotate(-90 152.1 77.7)">GND</text>
<text x="154" y="77.2">BOUT2</text>
<text x="154" y="74.6">BOUT1</text>
<text x="154.1" y="72.1">AOUT2</text>
<text x="222.3" y="75.9">I11</text>
<text x="222.3" y="73.4">I10</text>
<text x="100" y="82.3">U2</text>
<text x="153.3" y="82.3">U3</text>
<text x="204.9" y="83.8" transform="rotate(-90 204.9 83.8)">R4</text>
<text x="208.8" y="81">E</text>
<text x="222.3" y="83.5">I14</text>
<text x="222.3" y="81">I13</text>
<text x="222.3" y="78.4">I12</text>
<text x="95.8" y="89.9">GND</text>
<text x="100" y="84.8">DRV8833PW</text>
<text x="149.1" y="89.9">GND</text>
<text x="153.3" y="84.8">DRV8833PW</text>
<text x="201.1" y="84.3" transform="rotate(-90 201.1 84.3)">10k</text>
<text x="218.1" y="88.4" transform="rotate(-90 218.1 88.4)">GND</text>
<text x="222.3" y="86.1">I15</text>
<text x="199.9" y="91.1">GND</text>
<text x="215.1" y="98.8">GND</text>
<text x="17" y="110.2">GND</text>
<text x="24.8" y="110.2">VCC</text>
<text x="37.3" y="110.2">GND</text>
<text x="45.1" y="110.2">VCC</text>
<text x="57.7" y="110.2">GND</text>
<text x="65.4" y="110.2">VCC</text>
<text x="91.9" y="119.1">GND</text>
<text x="99.7" y="119.1">VCC</text>
<text x="118.6" y="119.1">GND</text>
<text x="126.4" y="119.1">VCC</text>
<text x="146.6" y="119.1">GND</text>
<text x="154.3" y="119.1">VCC</text>
<text x="189.9" y="118.8">VCC</text>
<text x="20" y="121.3" transform="rotate(-90 20 121.3)">1</text>
<text x="22.6" y="121.3" transform="rotate(-90 22.6 121.3)">2</text>
<text x="25.1" y="121.3" transform="rotate(-90 25.1 121.3)">3</text>
<text x="27.6" y="121.3" transform="rotate(-90 27.6 121.3)">4</text>
<text x="30.2" y="121.3" transform="rotate(-90 30.2 121.3)">5</text>
<text x="40.3" y="121.3" transform="rotate(-90 40.3 121.3)">1</text>
<text x="42.9" y="121.3" transform="rotate(-90 42.9 121.3)">2</text>
<text x="45.4" y="121.3" transform="rotate(-90 45.4 121.3)">3</text>
<text x="48" y="121.3" transform="rotate(-90 48 121.3)">4</text>
<text x="50.5" y="121.3" transform="rotate(-90 50.5 121.3)">5</text>
<text x="60.7" y="121.3" transform="rotate(-90 60.7 121.3)">1</text>
<text x="63.2" y="121.3" transform="rotate(-90 63.2 121.3)">2</text>
<text x="65.7" y="121.3" transform="rotate(-90 65.7 121.3)">3</text>
<text x="68.3" y="121.3" transform="rotate(-90 68.3 121.3)">4</text>
<text x="70.8" y="121.3" transform="rotate(-90 70.8 121.3)">5</text>
<text x="229.2" y="120.4">VCC</text>
<text x="20" y="131.6" transform="rotate(-90 20 131.6)">MP1</text>
<text x="22.6" y="131.6" transform="rotate(-90 22.6 131.6)">MP2</text>
<text x="40.3" y="131.6" transform="rotate(-90 40.3 131.6)">MP1</text>
<text x="42.9" y="131.6" transform="rotate(-90 42.9 131.6)">MP2</text>
<text x="60.7" y="131.6" transform="rotate(-90 60.7 131.6)">MP1</text>
<text x="63.2" y="131.6" transform="rotate(-90 63.2 131.6)">MP2</text>
<text x="92.4" y="129.9" transform="rotate(-90 92.4 129.9)">6</text>
<text x="95" y="129.9" transform="rotate(-90 95 129.9)">5</text>
<text x="97.5" y="129.9" transform="rotate(-90 97.5 129.9)">4</text>
<text x="100" y="129.9" transform="rotate(-90 100 129.9)">3</text>
<text x="102.6" y="129.9" transform="rotate(-90 102.6 129.9)">2</text>
<text x="105.1" y="129.9" transform="rotate(-90 105.1 129.9)">1</text>
<text x="119.1" y="129.9" transform="rotate(-90 119.1 129.9)">6</text>
<text x="121.6" y="129.9" transform="rotate(-90 121.6 129.9)">5</text>
<text x="124.2" y="129.9" transform="rotate(-90 124.2 129.9)">4</text>
<text x="126.7" y="129.9" transform="rotate(-90 126.7 129.9)">3</text>
<text x="129.2" y="129.9" transform="rotate(-90 129.2 129.9)">2</text>
<text x="131.8" y="129.9" transform="rotate(-90 131.8 129.9)">1</text>
<text x="147" y="129.9" transform="rotate(-90 147 129.9)">6</text>
<text x="149.6" y="129.9" transform="rotate(-90 149.6 129.9)">5</text>
<text x="152.1" y="129.9" transform="rotate(-90 152.1 129.9)">4</text>
<text x="154.6" y="129.9" transform="rotate(-90 154.6 129.9)">3</text>
<text x="157.2" y="129.9" transform="rotate(-90 157.2 129.9)">2</text>
<text x="159.7" y="129.9" transform="rotate(-90 159.7 129.9)">1</text>
<text x="180.8" y="127.8" transform="rotate(-90 180.8 127.8)">R13</text>
<text x="233.7" y="126.7">R1</text>
<text x="233.7" y="129.2">15k</text>
<text x="22.9" y="134.8">PAC1_Red</text>
<text x="25.9" y="137.1">J9</text>
<text x="43.2" y="134.8">PAC2_Red</text>
<text x="46.2" y="137.1">J4</text>
<text x="63.5" y="134.8">PAC3_Red</text>
<text x="66.6" y="137.1">J5</text>
<text x="179.3" y="132.8">GND</text>
<text x="246.5" y="135.6">U4</text>
<text x="238" y="140.7">P1</text>
<text x="238" y="138.1">P2</text>
<text x="232.9" y="145.8">GND</text>
<text x="59" y="159.7">VCC</text>
<text x="137.8" y="159.7">VCC</text>
<text x="74.9" y="171.2">Conn_01x02_Pin</text>
<text x="74.9" y="168.6">J13</text>
<text x="153.7" y="168.6">J1</text>
<text x="153.7" y="171.2">Conn_01x02_Pin</text>
<text x="28.2" y="175">G</text>
<text x="51.6" y="175">D</text>
<text x="51.7" y="177.5">S</text>
<text x="106.9" y="175">G</text>
<text x="130.4" y="175">D</text>
<text x="130.4" y="177.5">S</text>
<text x="58.9" y="191.7">GND</text>
<text x="137.7" y="191.7">GND</text>
</g>
<g font-size="1.3" fill="#a90000">
<text x="27.9" y="39.4" transform="rotate(-90 27.9 39.4)">1</text>
<text x="30.5" y="39.4" transform="rotate(-90 30.5 39.4)">2</text>
<text x="33" y="39.4" transform="rotate(-90 33 39.4)">3</text>
<text x="35.5" y="39.4" transform="rotate(-90 35.5 39.4)">4</text>
<text x="38.1" y="39.4" transform="rotate(-90 38.1 39.4)">5</text>
<text x="40.6" y="39.4" transform="rotate(-90 40.6 39.4)">6</text>
<text x="43.2" y="39.4" transform="rotate(-90 43.2 39.4)">7</text>
<text x="45.7" y="39.4" transform="rotate(-90 45.7 39.4)">8</text>
<text x="48.2" y="39.4" transform="rotate(-90 48.2 39.4)">9</text>
<text x="50.8" y="40" transform="rotate(-90 50.8 40)">10</text>
<text x="53.3" y="40" transform="rotate(-90 53.3 40)">11</text>
<text x="55.9" y="40" transform="rotate(-90 55.9 40)">12</text>
<text x="58.4" y="40" transform="rotate(-90 58.4 40)">13</text>
<text x="217.1" y="42.6" transform="rotate(-90 217.1 42.6)">24</text>
<text x="227.3" y="47">9</text>
<text x="102.8" y="52.1" transform="rotate(-90 102.8 52.1)">14</text>
<text x="105.4" y="52.1" transform="rotate(-90 105.4 52.1)">12</text>
<text x="156.2" y="52.1" transform="rotate(-90 156.2 52.1)">14</text>
<text x="158.7" y="52.1" transform="rotate(-90 158.7 52.1)">12</text>
<text x="205.7" y="52">1</text>
<text x="227.3" y="52">7</text>
<text x="227.3" y="49.5">8</text>
<text x="83.8" y="58.4">11</text>
<text x="84.4" y="55.9">1</text>
<text x="137.1" y="58.4">11</text>
<text x="137.7" y="55.9">1</text>
<text x="227.3" y="59.7">4</text>
<text x="227.3" y="57.1">5</text>
<text x="227.3" y="54.6">6</text>
<text x="84.4" y="60.9">3</text>
<text x="84.4" y="63.5">6</text>
<text x="109.8" y="63.5">8</text>
<text x="137.7" y="60.9">3</text>
<text x="137.7" y="63.5">6</text>
<text x="163.1" y="63.5">8</text>
<text x="205.1" y="62.2">10</text>
<text x="205.1" y="64.7">11</text>
<text x="227.3" y="64.7">2</text>
<text x="227.3" y="62.2">3</text>
<text x="83.8" y="71.1">15</text>
<text x="83.8" y="68.6">16</text>
<text x="109.8" y="68.6">2</text>
<text x="109.8" y="71.1">4</text>
<text x="137.1" y="71.1">15</text>
<text x="137.1" y="68.6">16</text>
<text x="163.1" y="68.6">2</text>
<text x="163.1" y="71.1">4</text>
<text x="205.1" y="69.8">13</text>
<text x="205.1" y="67.3">14</text>
<text x="226.7" y="69.8">22</text>
<text x="226.7" y="67.3">23</text>
<text x="83.8" y="76.2">10</text>
<text x="84.4" y="73.6">9</text>
<text x="109.8" y="76.2">5</text>
<text x="109.8" y="73.6">7</text>
<text x="137.1" y="76.2">10</text>
<text x="137.7" y="73.6">9</text>
<text x="163.1" y="76.2">5</text>
<text x="163.1" y="73.6">7</text>
<text x="226.7" y="77.4">19</text>
<text x="226.7" y="74.9">20</text>
<text x="226.7" y="72.4">21</text>
<text x="97.8" y="82.6" transform="rotate(-90 97.8 82.6)">13</text>
<text x="151.1" y="82.6" transform="rotate(-90 151.1 82.6)">13</text>
<text x="205.1" y="80">15</text>
<text x="226.7" y="82.5">17</text>
<text x="226.7" y="80">18</text>
<text x="226.7" y="85.1">16</text>
<text x="217.1" y="92.1" transform="rotate(-90 217.1 92.1)">12</text>
<text x="19" y="117.5" transform="rotate(-90 19 117.5)">1</text>
<text x="21.6" y="117.5" transform="rotate(-90 21.6 117.5)">2</text>
<text x="24.1" y="117.5" transform="rotate(-90 24.1 117.5)">3</text>
<text x="26.6" y="117.5" transform="rotate(-90 26.6 117.5)">4</text>
<text x="29.2" y="117.5" transform="rotate(-90 29.2 117.5)">5</text>
<text x="39.3" y="117.5" transform="rotate(-90 39.3 117.5)">1</text>
<text x="41.9" y="117.5" transform="rotate(-90 41.9 117.5)">2</text>
<text x="44.4" y="117.5" transform="rotate(-90 44.4 117.5)">3</text>
<text x="47" y="117.5" transform="rotate(-90 47 117.5)">4</text>
<text x="49.5" y="117.5" transform="rotate(-90 49.5 117.5)">5</text>
<text x="59.7" y="117.5" transform="rotate(-90 59.7 117.5)">1</text>
<text x="62.2" y="117.5" transform="rotate(-90 62.2 117.5)">2</text>
<text x="64.7" y="117.5" transform="rotate(-90 64.7 117.5)">3</text>
<text x="67.3" y="117.5" transform="rotate(-90 67.3 117.5)">4</text>
<text x="69.8" y="117.5" transform="rotate(-90 69.8 117.5)">5</text>
<text x="82.5" y="120.7" transform="rotate(-90 82.5 120.7)">1</text>
<text x="85.1" y="120.7" transform="rotate(-90 85.1 120.7)">2</text>
<text x="109.2" y="120.7" transform="rotate(-90 109.2 120.7)">1</text>
<text x="111.7" y="120.7" transform="rotate(-90 111.7 120.7)">2</text>
<text x="135.9" y="120.7" transform="rotate(-90 135.9 120.7)">1</text>
<text x="138.4" y="120.7" transform="rotate(-90 138.4 120.7)">2</text>
<text x="91.4" y="126.4" transform="rotate(-90 91.4 126.4)">6</text>
<text x="94" y="126.4" transform="rotate(-90 94 126.4)">5</text>
<text x="96.5" y="126.4" transform="rotate(-90 96.5 126.4)">4</text>
<text x="99" y="126.4" transform="rotate(-90 99 126.4)">3</text>
<text x="101.6" y="126.4" transform="rotate(-90 101.6 126.4)">2</text>
<text x="104.1" y="126.4" transform="rotate(-90 104.1 126.4)">1</text>
<text x="118.1" y="126.4" transform="rotate(-90 118.1 126.4)">6</text>
<text x="120.6" y="126.4" transform="rotate(-90 120.6 126.4)">5</text>
<text x="123.2" y="126.4" transform="rotate(-90 123.2 126.4)">4</text>
<text x="125.7" y="126.4" transform="rotate(-90 125.7 126.4)">3</text>
<text x="128.2" y="126.4" transform="rotate(-90 128.2 126.4)">2</text>
<text x="130.8" y="126.4" transform="rotate(-90 130.8 126.4)">1</text>
<text x="146" y="126.4" transform="rotate(-90 146 126.4)">6</text>
<text x="148.6" y="126.4" transform="rotate(-90 148.6 126.4)">5</text>
<text x="151.1" y="126.4" transform="rotate(-90 151.1 126.4)">4</text>
<text x="153.6" y="126.4" transform="rotate(-90 153.6 126.4)">3</text>
<text x="156.2" y="126.4" transform="rotate(-90 156.2 126.4)">2</text>
<text x="158.7" y="126.4" transform="rotate(-90 158.7 126.4)">1</text>
<text x="19" y="136.7" transform="rotate(-90 19 136.7)">MP1</text>
<text x="21.6" y="136.7" transform="rotate(-90 21.6 136.7)">MP2</text>
<text x="39.3" y="136.7" transform="rotate(-90 39.3 136.7)">MP1</text>
<text x="41.9" y="136.7" transform="rotate(-90 41.9 136.7)">MP2</text>
<text x="59.7" y="136.7" transform="rotate(-90 59.7 136.7)">MP1</text>
<text x="62.2" y="136.7" transform="rotate(-90 62.2 136.7)">MP2</text>
<text x="235.5" y="137.1">2</text>
<text x="235.5" y="139.7">1</text>
<text x="69.8" y="167.6">2</text>
<text x="148.5" y="167.6">2</text>
<text x="23.4" y="174">1</text>
<text x="56.4" y="174">3</text>
<text x="69.8" y="170.2">1</text>
<text x="102.2" y="174">1</text>
<text x="135.2" y="174">3</text>
<text x="148.5" y="170.2">1</text>
<text x="56.4" y="176.5">2</text>
<text x="135.2" y="176.5">2</text>
</g>
<g font-size="1" fill="#006464">
<text x="44.4" y="52.8">R2</text>
<text x="184.4" y="126.8" transform="rotate(-90 184.4 126.8)">1K</text>
</g>
</svg>
